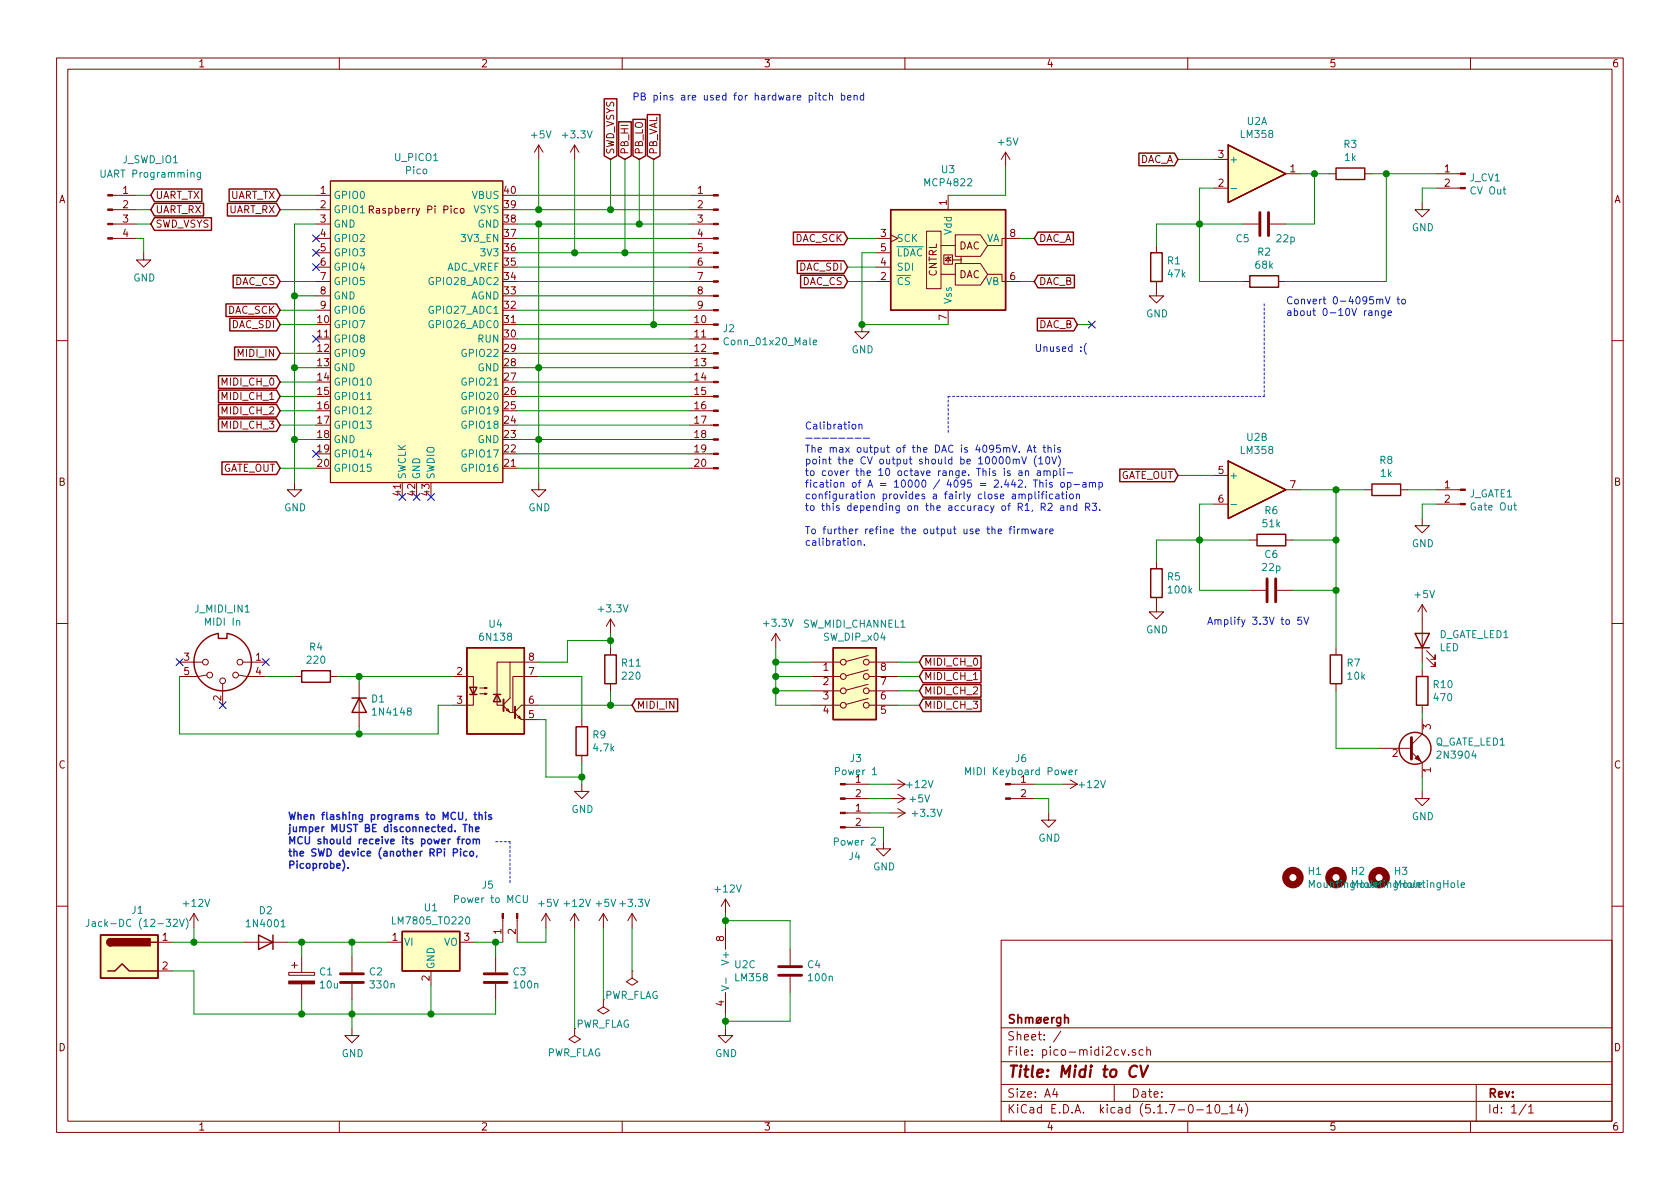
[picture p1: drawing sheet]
<svg xmlns="http://www.w3.org/2000/svg" width="297mm" height="210mm" viewBox="0 0 297 210" stroke-linecap="round" stroke-linejoin="round" font-family="sans-serif">
<g fill="none" stroke="#840000" stroke-width=".18">
<path d="M10 10.3h277v189.9h-277zM12 12.2h273v186.1h-273zM60 10.3v1.9M110 10.3v1.9M160 10.3v1.9M210 10.3v1.9M260 10.3v1.9M19.9 34.5h4.2M19.9 37.1h4.2M19.9 39.6h4.2M55.9 34.5h2.5M55.9 37.1h2.5"/>
<path d="M55.9 39.6h2.5M58.4 32h30.5v53.3h-30.5zM65.3 37.1l.6-.1 .1-.2v-.3l-.2-.1h-.5v1.3M65.6 37.1l.4 .6M80.9 36.9l-.4-.1-.2 .3 .1 .5h.5M81.5 36.9l.3-.1 .2 .2-.1 .6-.3 .1-.2-.2zM95.2 25.6l-.7 1.3M95.2 25.6v2.6M95.2 25.6l.8 1.3M101.6 25.6v2.6M101.6 25.6l-.8 1.3M101.6 25.6l.8 1.3"/>
<path d="M121.9 34.5h4.2M121.9 37.1h4.2M121.9 39.6h4.2M167.6 34.5v2.6M177.8 26.9l-.8 1.3M177.8 26.9v2.6M177.8 26.9l.8 1.3M214.6 33.3h2.6M214.6 28.2h2.6M219.7 39.6h2.8M224.5 39.6h2.8M227.3 30.7h2.6"/>
<path d="M234.9 30.7h1.3M241.3 30.7h1.3M251.5 35.8v1.3h1.2l-1.2 1.2-1.3-1.2h1.3M254 33.3h4.2M254 30.7h4.2M19.9 42.2h4.2M25.4 44.7v1.3h1.3l-1.3 1.2-1.3-1.2h1.3M55.9 42.2h2.5M55.9 44.7h2.5M55.9 47.2h2.5M55.9 49.8h2.5M55.9 52.3h2.5"/>
<path d="M55.9 54.9h2.5M121.9 42.2h4.2M121.9 44.7h4.2M121.9 47.2h4.2M121.9 49.8h4.2M121.9 52.3h4.2M121.9 54.9h4.2M121.9 59.9h4.2M121.9 57.4h4.2M152.4 57.4v1.3h1.3l-1.3 1.2-1.3-1.2h1.3M154.9 42.2h2.6M154.9 44.7h2.6"/>
<path d="M154.9 47.2h2.6M154.9 49.8h2.6M157.5 41.5l1.2 .7-1.2 .6M163.8 40.9h2.6v10.1h-2.6zM166.4 48.5h2.5M166.4 43.4h2.5M166.9 45.1h1.5v1.6h-1.5zM167.6 45.6l.5 .5h-1zM167.6 45.3v1.2M167.6 54.9v2.5M168.1 45.5l-.1 .1h-.7l-.2 .1M168.9 46.6h4.5l1.2 1.9-1.2 1.9h-4.5z"/>
<path d="M168.9 41.5h4.5l1.2 1.9-1.2 1.9h-4.5zM169.9 45.5v.5h-1.5M169.9 45.8v.8M174.6 48.5h2.6v1.3h3.1M180.3 42.2h-3.1v1.2h-2.6M204.5 49.8v2.5h1.2l-1.2 1.3-1.3-1.3h1.3M204.5 43.4v1.3M219.7 49.8h1.3M226.1 49.8h1.2M10 60.2h2M121.9 77.7h4.2M121.9 75.2h4.2"/>
<path d="M121.9 72.6h4.2M121.9 70.1h4.2M121.9 67.6h4.2M121.9 65h4.2M121.9 62.5h4.2M285 60.2h2M52.1 85.3v1.3h1.2l-1.2 1.3-1.3-1.3h1.3M95.2 85.3v1.3h1.3l-1.3 1.3-1.2-1.3h1.2M121.9 82.8h4.2M121.9 80.3h4.2M204.5 99.3v1.3M214.6 89.1h2.6"/>
<path d="M214.6 84.1h2.6M221 95.5h1.2M227.3 86.6h2.6M227.3 95.5h1.3M241.3 86.6h1.3M247.6 86.6h1.3M251.5 91.7v1.3h1.2l-1.2 1.2-1.3-1.2h1.3M254 89.1h4.2M254 86.6h4.2M10 110.3h2M31.7 117.1h4.1M36.6 119.4l-1.5 .2h-3.4"/>
<path d="M42.2 119.4l1.5 .2h3.3M42.9 117.1h4.1M52.1 119.6h1.2M58.4 119.6h1.3M80 119.6h3.7v5.1h-3.7M90.2 117.1h-2.3v7.6h1M95.2 117.1h-5v6.3l-1.2 1.2M95.2 119.6h-4.5v6.4M107.9 109.5v2.5M107.9 114.5v1.3M107.9 109.5l-.7 1.2M107.9 109.5l.8 1.2"/>
<path d="M137.2 112l-.8 1.3M137.2 112v2.5M137.2 112l.7 1.3M143.5 117.1h5.1M143.5 119.6h5.1M153.5 118.5l-3.9 1M153.5 115.9l-3.9 1.1M153.7 117.1h5M153.7 119.6h5M204.5 105.7v2.5h1.2l-1.2 1.3-1.3-1.3h1.3M221 104.4h2.8M225.8 104.4h2.8"/>
<path d="M236.2 114.5v1.3M251.5 106.9l-.8 1.3M251.5 106.9v10.2M251.5 118.4v1.2M251.5 106.9l.7 1.3M252.2 116.3l1.5 1.6v-.8v.8h-.7M252.2 115.1l1.5 1.5v-.8v.8h-.7M285 110.3h2M39.4 120.9v3.8M63.5 120.9v7.6M84.8 122.7h1.3l-.4 .1v-.3l.4 .2M84.8 121.7h1.3l-.4 .1v-.3l.4 .2"/>
<path d="M89 124.8l1.2 1.2h.6M89.5 125.6l.3-.3 .2 .6zM91.1 126.1l1.1 1.1h3M91.6 126.9l.2-.3 .3 .5zM95.2 124.7h-3l-1.1 1.2M102.9 138.7v1.2h1.2l-1.2 1.3-1.3-1.3h1.3M102.9 127.2v1.3M102.9 133.6v1.3M107.9 120.9v1.3M143.5 122.2h5.1M143.5 124.7h5.1M149.5 138.7h4.2"/>
<path d="M153.5 123.5l-3.9 1.1M153.5 121l-3.9 1M153.7 122.2h5M153.7 124.7h5M157.5 138.7h2.5M158.7 137.9l1.3 .8M160 138.7l-1.3 .7M178.7 138.7h4.2M188 138.7h2.5M189.2 137.9l1.3 .8M190.5 138.7l-1.3 .7M236.2 120.9v1.3"/>
<path d="M243.8 132.3h5.8M249.6 133l1.9 1.9v2.5M251.5 139.9v1.3h1.2l-1.2 1.3-1.3-1.3h1.3M251.5 124.7v1.3M251.5 127.2v2.6l-1.9 1.9M128.3 159v2.5M128.3 159l-.8 1.3M128.3 159l.7 1.3M149.5 146.3h4.2M149.5 143.8h4.2M149.5 141.2h4.2M156.2 148.8v1.3h1.3l-1.3 1.3-1.3-1.3h1.3"/>
<path d="M157.5 143.8h2.5M157.5 141.2h2.5M158.7 140.5l1.3 .7M158.7 143l1.3 .8M160 141.2l-1.3 .8M160 143.8l-1.3 .7M178.7 141.2h4.2M185.4 143.8v1.2h1.3l-1.3 1.3-1.3-1.3h1.3M10 160.2h2M27.9 166.6h2.6M27.9 171.7h2.6M34.3 161.5l-.8 1.3"/>
<path d="M34.3 161.5v2.6M34.3 161.5l.8 1.3M43.2 166.6h7.6M51.1 172h4.5v.5h-4.5zM51.6 170.7h1M52.1 170.2v1M53.3 169.2v2.8M53.3 174v2.8M62.2 169.2v2.8M62.2 174v2.8M68.6 166.6h2.5M76.2 171.7v2.5"/>
<path d="M81.3 166.6h2.5M87.6 169.2v2.8M87.6 174v2.8M88.9 162.4v4.2M91.4 162.4v4.2M96.5 161.5l-.7 1.3M96.5 161.5v2.6M96.5 161.5l.8 1.3M101.6 161.5l-.8 1.3M101.6 161.5v2.6M101.6 161.5l.8 1.3M106.7 176.8v1.2l1 .7-1 .6-1-.6 1-.7"/>
<path d="M106.7 161.5l-.8 1.3M106.7 161.5v2.6M106.7 161.5l.7 1.3M111.8 171.7v1.3l1 .6-1 .6-1.1-.6 1.1-.6M111.8 171.7h.1M111.8 161.5l-.8 1.3M111.8 161.5v2.6M111.8 161.5l.7 1.3M128.3 164.1v3.8M128.3 175.5v3.8M139.7 167.9v2.8M139.7 172.7v2.8"/>
<path d="M177 166.3h108v32h-108zM285 160.2h2M60 198.3v1.9M62.2 181.9v1.2h1.3l-1.3 1.3-1.2-1.3h1.2M101.6 181.9v1.2l1 .7-1 .6-1-.6 1-.7M110 198.3v1.9M128.3 181.9v1.2h1.2l-1.2 1.3-1.3-1.3h1.3M160 198.3v1.9M177 194.8h108M177 191.8h108M177 187.8h108M177 181.8h108"/>
<path d="M186.5 192.5l-.4 1h1M186.8 193v1M187.6 182.3l-1.3 2M197 191.8v3M198.3 185.6l.3 1 .4-1M199.5 186.5v.1M200.8 185.7a.37 .37 0 0 0-.6 .1l.1 .2 .5 .2v.1l-.2 .3-.4-.1M202.1 185.7l-.4-.1-.3 .3 .1 .6 .2 .1 .4-.1M202.8 185.7a.37 .37 0 0 1 .6 .1v.8M202.8 185.1v1.5M210 198.3v1.9M211.6 196.3h1.2"/>
<path d="M213.4 195.8l.4-.5v1.5M213.4 196.8h.8M215 195.4l.3-.1a.94 .94 0 0 1 0 1.5 .8 .8 0 0 1-.6-.6 .8 .8 0 0 1 .3-.8zM216 197h1.1M217.4 195.8l.4-.5v1.5M217.4 196.8h.8M219.2 195.2l-.4 1.1h.9M219.5 195.8v1M220.2 195.1a1.71 1.71 0 0 1 0 2.3M260 198.3v1.9M261 191.8v6.5M269.8 195.2l-1.2 2"/>
<path d="M270.3 195.8l.4-.5v1.5M270.3 196.8h.8"/>
<circle cx="36.3" cy="117.1" r=".51"/>
<circle cx="37.1" cy="119.4" r=".51"/>
<circle cx="41.7" cy="119.4" r=".51"/>
<circle cx="42.4" cy="117.1" r=".51"/>
<circle cx="149.1" cy="117.1" r=".51"/>
<circle cx="149.1" cy="119.6" r=".51"/>
<circle cx="153.2" cy="119.6" r=".51"/>
<circle cx="153.2" cy="117.1" r=".51"/>
<circle cx="39.4" cy="120.4" r=".51"/>
<circle cx="149.1" cy="124.7" r=".51"/>
<circle cx="149.1" cy="122.2" r=".51"/>
<circle cx="153.2" cy="124.7" r=".51"/>
<circle cx="153.2" cy="122.2" r=".51"/>
</g>
<path d="M201 188.6a.87 .87 0 0 0-1 0 .87 .87 0 0 0-.3 1 .69 .69 0 0 0 .3 .8 .69 .69 0 0 0 .8-.1M201.7 188.4l.4 2 .9-2" fill="none" stroke="#840000" stroke-width=".41"/>
<g fill="#ffffc2" stroke="#ffffc2" stroke-width=".18">
<path d="M58.4 32h30.5v53.3h-30.5z"/>
<path d="M147.3 114.5h7.6v12.7h-7.6z"/>
<path d="M71.1 164.7h10.2v7h-10.2z"/>
<path d="M157.5 37.1h20.3v17.8h-20.3z"/>
<path d="M17.8 165.3h10.1v7.7h-10.1z"/>
<path d="M217.2 81.5l10.1 5.1-10.1 5.1z"/>
<path d="M217.2 25.6l10.1 5.1-10.1 5.1z"/>
<path d="M82.5 114.5h10.2v15.3h-10.2z"/>
</g>
<g fill="none" stroke="#008484" stroke-width=".18">
<path d="M35.5 30.5l-.1 1.1-.2 .2-.3-.1M35.5 30.6l-.4-.1-.3 .2 .2 .6h.5M217.7 33.3h.9M64.9 70.7h.7M143.8 60.5l.6-.1-.1-.2-.3-.1-.2 .2 .1 .6h.4M217.7 89.2h.9M267.6 89.4h.5M267.8 88.9v1.1l.3 .2M154.3 137h.7M170.7 137v-1.3l.4 .9 .5-.9v1.3M189 136.6l.6-.1-.1-.3h-.3l-.2 .1 .1 .7h.4M190.1 136.2v.8"/>
<path d="M190.5 136.2l-.4 .2M92.5 158.3v1.1l.3 .2h.2l.2-.2v-1.1M154.1 148.3l.4-.1 .3 .3-.8 .9h.8M258.3 156.5l.7-.1-.1-.2-.4-.1-.2 .2 .1 .6h.5M15.7 162.6v.9a.39 .39 0 0 1-.5 .3M16.3 163h.5l.1 .8M16.9 163.3h-.5l-.1 .2v.3h.6M31.7 162.6l.5 1.2 .4-1.2M32.9 162.4a1.47 1.47 0 0 1 0 1.9M49.7 163.9h.7M127.6 174.3l1.2 .4-1.2 .5M128.3 172.9v1"/>
</g>
<g fill="#840000" stroke="#840000" stroke-width=".18">
<path d="M91.3 161.5h.3v.9h-.3z"/>
<path d="M88.8 161.5h.2v.9h-.2z"/>
<path d="M148.6 146.2h.9v.2h-.9z"/>
<path d="M148.6 143.6h.9v.3h-.9z"/>
<path d="M148.6 141.1h.9v.2h-.9z"/>
<path d="M148.6 138.6h.9v.2h-.9z"/>
<path d="M126.1 82.7h.9v.2h-.9z"/>
<path d="M126.1 80.1h.9v.3h-.9z"/>
<path d="M126.1 77.6h.9v.2h-.9z"/>
<path d="M126.1 75.1h.9v.2h-.9z"/>
<path d="M126.1 72.5h.9v.3h-.9z"/>
<path d="M126.1 70h.9v.2h-.9z"/>
<path d="M126.1 67.4h.9v.3h-.9z"/>
<path d="M126.1 64.9h.9v.2h-.9z"/>
<path d="M126.1 62.4h.9v.2h-.9z"/>
<path d="M126.1 59.8h.9v.3h-.9z"/>
<path d="M126.1 57.3h.9v.2h-.9z"/>
<path d="M126.1 54.7h.9v.3h-.9z"/>
<path d="M126.1 52.2h.9v.2h-.9z"/>
<path d="M126.1 49.7h.9v.2h-.9z"/>
<path d="M126.1 47.1h.9v.3h-.9z"/>
<path d="M126.1 44.6h.9v.2h-.9z"/>
<path d="M126.1 42h.9v.3h-.9z"/>
<path d="M126.1 39.5h.9v.2h-.9z"/>
<path d="M126.1 37h.9v.2h-.9z"/>
<path d="M126.1 34.4h.9v.3h-.9z"/>
<path d="M258.2 89h.9v.3h-.9z"/>
<path d="M258.2 86.5h.9v.2h-.9z"/>
<path d="M258.2 33.1h.9v.3h-.9z"/>
<path d="M258.2 30.6h.9v.3h-.9z"/>
<path d="M19 42h.9v.3h-.9z"/>
<path d="M19 39.5h.9v.2h-.9z"/>
<path d="M19 37h.9v.2h-.9z"/>
<path d="M19 34.4h.9v.3h-.9z"/>
<path d="M177.8 141.1h.9v.2h-.9z"/>
<path d="M177.8 138.6h.9v.2h-.9z"/>
<path d="M51.1 173.5h4.5v.5h-4.5z"/>
<path d="M250.2 134.1l.5-.5 .5 1z"/>
</g>
<g fill="none" stroke="#840000" stroke-width=".25">
<path d="M106.8 17.5h2.3v10.1l-1.2 .6-1.1-.6zM27.3 36h8.7v2.2h-8.7l-.6-1.1zM27.3 33.4h8.4v2.3h-8.4l-.6-1.2zM27.3 38.5h10.1v2.2h-10.1l-.6-1.1zM40.2 36h8.7l.6 1.1-.6 1.1h-8.7zM40.5 33.4h8.4l.6 1.1-.6 1.2h-8.4zM109.4 21.5h2.2v6.1l-1.1 .6-1.1-.6zM111.9 21.1h2.2v6.5l-1.1 .6-1.1-.6zM114.5 20.3h2.2v7.3l-1.1 .6-1.1-.6zM157.5 37.1h20.3v17.8h-20.3zM201.4 27.1h6.2l.7 1.1-.7 1.1h-6.2zM217.2 25.6l10.1 5.1-10.1 5.1z"/>
<path d="M236.2 29.7h5.1v2h-5.1zM40 53.7h8.9l.6 1.2-.6 1.1h-8.9zM40.6 56.3h8.3l.6 1.1-.6 1.1h-8.3zM41.2 48.7h7.7l.6 1.1-.6 1.1h-7.7zM140.3 41h8.9l.7 1.2-.7 1.1h-8.9zM141 46.1h8.2l.7 1.1-.7 1.2h-8.2zM141.6 48.7h7.6l.7 1.1-.7 1.1h-7.6zM183.4 56.3h6.5l.6 1.1-.6 1.1h-6.5zM183.5 41h6.3v2.3h-6.3l-.6-1.1zM183.5 48.7h6.5v2.2h-6.5l-.6-1.1zM203.5 44.7h2v5.1h-2zM221 48.8h5.1v2h-5.1z"/>
<path d="M38.6 66.4h10.3l.6 1.2-.6 1.1h-10.3zM38.6 69h10.3l.6 1.1-.6 1.1h-10.3zM38.6 71.5h10.3l.6 1.1-.6 1.2h-10.3zM38.6 74.1h10.3l.6 1.1-.6 1.1h-10.3zM41.5 61.4h7.4l.6 1.1-.6 1.1h-7.4zM39.2 81.7h9.7l.6 1.1-.6 1.1h-9.7zM198 83h9.6l.7 1.1-.7 1.1h-9.6zM217.2 81.5l10.1 5.1-10.1 5.1zM222.2 94.5h5.1v2h-5.1zM242.6 85.6h5v2h-5zM38.6 112a5.1 5.1 0 0 0-3.5 7.8 5.1 5.1 0 0 0 8.6 0 5.1 5.1 0 0 0-3.6-7.8M38.6 112.1v.8h1.5v-.8"/>
<path d="M53.3 118.6h5.1v2h-5.1zM82.5 114.5h10.2v15.3h-10.2zM106.9 115.8h2.1v5.1h-2.1zM147.3 114.5h7.6v12.7h-7.6zM163.2 116h10.3v2.2h-10.3l-.6-1.1zM163.2 118.5h10.3v2.2h-10.3l-.6-1.1zM203.5 100.6h2v5.1h-2zM235.2 115.8h2v5.1h-2zM250.2 112h2.5l-1.2 2.5zM250.2 114.5h2.5M250.4 119.6h2.1v5.1h-2.1zM62.2 123.4h2.6"/>
<path d="M63.5 123.4l1.3 2.6h-2.6zM83.1 121.5h1.2l-.6 1.3zM83.1 122.8h1.2M87.2 122.8h1.3M87.9 122.8l.6 1.3h-1.3zM101.9 128.5h2v5.1h-2zM112.4 123.6h7.4v2.2h-7.4l-.6-1.1zM163.2 121.1h10.3v2.2h-10.3l-.6-1.1zM163.2 123.6h10.3v2.2h-10.3l-.6-1.1zM17.8 165.3h10.1v7.7h-10.1zM19 171.7h1.3l1.3-1.3 1.3 1.3h5M19.6 166a.63 .63 0 0 0-.7 .6 .63 .63 0 0 0 .7 .7"/>
<path d="M26.7 166.6h1.2M45.7 165.3l2.6 1.3-2.6 1.3zM48.3 165.3v2.6M71.1 164.7h10.2v7h-10.2z"/>
<circle cx="250.2" cy="132.3" r="2.82"/>
</g>
<g fill="none" stroke="#840000" stroke-width="1.3">
<circle cx="228.6" cy="155.2" r="1.27"/>
<circle cx="236.2" cy="155.2" r="1.27"/>
<circle cx="243.8" cy="155.2" r="1.27"/>
</g>
<path d="M222.8 37.6v4.1M224.3 37.6v4.1M224 102.4v4M225.6 102.4v4M249.6 130.4v3.8M60.2 173.7h4.1M60.2 172.2h4.1M85.6 173.7h4.1M85.6 172.2h4.1M137.7 172.5h4M137.7 170.9h4" fill="none" stroke="#840000" stroke-width=".51"/>
<g fill="#840000" stroke="#840000" stroke-width=".25">
<path d="M19.1 166.2l.5-.2v1.3a.64 .64 0 0 1-.6-.4 .64 .64 0 0 1 .1-.7z"/>
<path d="M19.6 166h6.9v1.3h-6.9z"/>
</g>
<path d="M89 123.7v2M91.1 125v2" fill="none" stroke="#840000" stroke-width=".36"/>
<path d="M167.6 70.1h55.9M167.6 76.4v-6.3M223.5 70.1v-16.5M87.6 148.8h2.6M90.2 148.8v7.7" fill="none" stroke="#1321c2" stroke-width=".18" stroke-dasharray=".4 .4"/>
<g fill="none" stroke="#008400" stroke-width=".18">
<path d="M24.1 39.6h2.6M24.1 37.1h2.6M24.1 34.5h2.6M49.5 37.1h6.4M49.5 34.5h6.4M55.9 39.6h-3.8v45.7M91.4 39.6h30.5M91.4 37.1h30.5M91.4 34.5h30.5M95.2 28.2v8.9M95.2 39.6v45.7M101.6 28.2v16.5"/>
<path d="M107.9 28.2v8.9M110.5 28.2v16.5M113 28.2v11.4M115.6 28.2v29.2M177.8 29.5v5h-10.2M208.3 28.2h6.3M214.6 33.3h-2.5v16.5h7.6M219.7 39.6h-15.2v3.8M229.9 30.7h5M232.4 30.7v8.9h-5.1M242.6 30.7h11.4M245.1 30.7v19.1h-17.8"/>
<path d="M254 33.3h-2.5v2.5M24.1 42.2h1.3v2.5M49.5 49.8h6.4M49.5 57.4h6.4M49.5 54.9h6.4M52.1 52.3h3.8M91.4 42.2h30.5M91.4 49.8h30.5M91.4 57.4h30.5M91.4 47.2h30.5M91.4 54.9h30.5M91.4 44.7h30.5"/>
<path d="M91.4 52.3h30.5M91.4 59.9h30.5M149.9 42.2h5M149.9 49.8h5M149.9 47.2h5M154.9 44.7h-2.5v12.7h15.2M180.3 42.2h2.6M180.3 49.8h2.6M190.5 57.4h2.5M49.5 62.5h6.4M49.5 67.6h6.4M49.5 70.1h6.4"/>
<path d="M49.5 72.6h6.4M49.5 75.2h6.4M52.1 65h3.8M52.1 77.7h3.8M91.4 65h30.5M91.4 62.5h30.5M91.4 77.7h30.5M91.4 67.6h30.5M91.4 70.1h30.5M91.4 72.6h30.5M91.4 75.2h30.5M49.5 82.8h6.4"/>
<path d="M91.4 82.8h30.5M91.4 80.3h30.5M208.3 84.1h6.3M214.6 89.1h-2.5v15.3h8.9M221 95.5h-16.5v3.8M228.6 95.5h7.6M229.9 86.6h11.4M236.2 86.6v27.9M248.9 86.6h5.1M254 89.1h-2.5v2.6M31.7 119.6v10.2h45.8v-5.1h2.5M47 119.6h5.1"/>
<path d="M59.7 119.6h20.3M63.5 119.6v1.3M95.2 119.6h7.7v7.6M107.9 112v2.5M107.9 113.3h-7.6v3.8h-5.1M137.2 119.6h6.3M137.2 117.1h6.3M137.2 114.5v10.2h6.3M158.7 119.6h3.9M158.7 117.1h3.9M228.6 104.4h7.6M251.5 117.1v1.3"/>
<path d="M63.5 128.5v1.3M95.2 124.7h16.6M95.2 127.2h1.3v10.2h6.4M102.9 134.9v3.8M107.9 122.2v2.5M137.2 122.2h6.3M153.7 138.7h3.8M158.7 124.7h3.9M158.7 122.2h3.9M182.9 138.7h5.1M236.2 122.2v10.1h7.6M251.5 126v1.2"/>
<path d="M251.5 137.4v2.5M153.7 141.2h3.8M153.7 143.8h3.8M153.7 146.3h2.5v2.5M182.9 141.2h2.5v2.6M30.5 166.6h12.7M30.5 171.7h3.8v7.6h53.3v-2.5M34.3 164.1v2.5M50.8 166.6h17.8M53.3 166.6v2.6M53.3 176.8v2.5M62.2 166.6v2.6"/>
<path d="M62.2 176.8v5.1M76.2 174.2v5.1M83.8 166.6h5.1M87.6 166.6v2.6M96.5 164.1v2.5h-5.1M101.6 164.1v17.8M106.7 164.1v12.7M111.8 164.1v7.6M128.3 161.5v2.6M128.3 179.3v2.6M128.3 162.8h11.4v5.1M139.7 175.5v5.1h-11.4"/>
</g>
<g fill="none" stroke="#1321c2" stroke-width=".25">
<path d="M61.5 153.4v.1M80.2 150.8l.6-.1 .1-.2-.1-.3-.2-.1h-.4v1.3M80.8 148.4h.5M81.3 147.9l-.3 .2v1.1M81.4 150.1v.1M81.4 150.5v.9M81.7 148.4v.8M82.1 148.4l-.4 .2M82.2 145.8v1.3M82.6 148.4h.3l.2 .2-.1 .6h-.3l-.3-.2zM82.6 150.6l-.4-.1-.2 .3 .1 .5h.5M83 146.3l.2-.1 .3 .1v.8"/>
<path d="M83 145.8v1.3M83.2 150.6l.3-.1 .2 .2-.1 .6-.3 .1-.2-.3zM83.7 148.5l.1-.1h.4v.8M83.7 148.4v.8M83.8 144.1h.5M84 143.6v1.1l.3 .2M84.1 146.6l.6-.1-.1-.2-.3-.1-.2 .2 .1 .6h.4M84.2 148.6l.2-.2h.3l.1 .8M84.3 151.3l-.1 .3M84.7 144.2l.2-.1h.3v.8M84.7 143.6v1.3M85.9 143.6v.2"/>
<path d="M85.9 144.1v.8M86.9 144.1h-.3l-.2 .1 .1 .2 .4 .1v.4h-.5"/>
</g>
<g fill="none" stroke="#1321c2" stroke-width=".18">
<path d="M144.7 16.9h.4M144.9 16.4v1.1l.2 .2M146.1 16.9h-.4l-.2 .2 .1 .5h.5M146.7 17l.1-.1h.3l.1 .8M146.7 16.4v1.3M148.8 16.9h.3l.3 .2-.1 .5h-.5M148.8 16.4v1.3M149.9 17.3l.6-.1-.1-.3h-.4l-.1 .1v.6h.5M151 17l.2-.1h.3l.1 .8M151 16.9v.8M152.7 16.9h-.4l-.2 .2 .1 .5h.5M152.7 16.4v1.3"/>
<path d="M242 55h.5l.1 .8M242.6 55.3h-.5l-.1 .2 .1 .3 .5-.1M243.2 55.1l.2-.1h.3v.8M243.2 55v.8M244.9 55v1l-.3 .2h-.3M244.9 55h-.4l-.2 .2 .1 .5h.5M244.9 52.5l.5 1.2 .4-1.2M245.4 55.4l.6-.1-.1-.3h-.3l-.2 .1 .1 .6h.4M247 52.9h.5M247.2 52.5v1.1l.3 .1M248 53l.3-.1 .1 .1v.7h-.3l-.3-.2zM142.5 77.5h1.1"/>
<path d="M143.9 77.5h1.1M145.4 77.5h1.1M146.8 77.5h1.1M148.3 77.5h1.1M149.7 77.5h1.1M150.7 75.2l.2-.2 .3 .1 .1 .2-.1 .5-.3 .1-.2-.2zM151.2 77.5h1.1M151.9 75.2l.1-.2 .3 .1 .1 .8M151.9 75v.9M152.7 77.5h1M178.9 78.7l.5 1.3 .4-1.3M180.2 79.9v.1"/>
<path d="M181.6 80l.4-1.3 .4 1.3M181.7 79.6h.6M182.7 79.1h.5M182.9 78.7v1.1l.3 .2M184.4 79.1h.5M184.6 78.7v1.1l.3 .2M185.3 79.3l.2-.2 .3 .1 .1 .8M185.3 78.7v1.3M186.5 78.7v.1M186.5 79.1v.9M187.5 79.2l-.3-.1-.2 .2v.2l.5 .1v.3h-.5M191.1 62v.1"/>
<path d="M191.1 61.4v.1M192.1 60.7a1.47 1.47 0 0 0 0 1.9M151.7 95.7l.2-.1 .3 .1v.7M151.7 95.6v.8M152.8 96.3v.1M178.4 93.5h.5M178.9 93.1l-.3 .2v1.1M179.1 81.3l.2-.1h.3l.1 .8M179.1 81.2v.8M179.3 93.1v.1M179.3 93.5v.9M179.7 81.4l.2-.2h.3v.8"/>
<path d="M179.9 93.5v.9M180.2 83.3h.4l.1 .8M180.2 87.5l.1-.1h.3l.1 .8M180.3 93.5l-.4 .3M180.6 80.8l.5 1.2 .4-1.2M180.7 83.6h-.4l-.2 .2 .1 .2h.5M180.7 87.5l.2-.1h.3l.1 .8M180.7 93.7l.2-.2 .3 .1 .1 .8M180.7 93.5v.9M181.3 93.7l.1-.2 .3 .1 .1 .8M181.3 83.4l.2-.1h.3l.1 .8M181.3 83.3v.8"/>
<path d="M181.9 87.4h.3l.2 .2-.1 .6h-.4M181.9 87.4v1.2M182.3 93.5l.2 .9 .3-.6 .2 .6 .2-.9M182.7 84.9h.7M183 86.9v1.1l.2 .2M183.1 84.9v1.3M183.2 80.6a1.47 1.47 0 0 0 0 1.9M183.4 83.3h.5l.1 .8M183.7 81.1l.3-.3v1.2M183.7 86.9v.2M183.7 82h.7M183.7 87.4v.8"/>
<path d="M183.7 93.6h.5l.1 .8M183.8 85.4l.2-.1 .3 .1 .1 .8M183.8 84.9v1.3M184 83.6h-.5l-.1 .2 .1 .3 .5-.1M184.1 89.7l.6-.1 .1-.5-.2-.1h-.5v1.3M184.1 87.4h.5M184.3 93.8l-.5 .1-.1 .2v.2h.6M184.4 89.7l.4 .6M184.6 83.4l.2-.1h.3v.8M184.6 86.9l-.3 .2v1.1M184.6 83.3v.8M184.9 93.5v.9"/>
<path d="M185 80.9l.2-.1a.69 .69 0 0 1 .4 .6 .69 .69 0 0 1-.4 .6l-.2-.1-.1-.3zM185 84.9v.1M185 86.9v.2M185 85.3v.9M185 87.4v.8M185.1 83.4l.2-.1h.3l.1 .8M185.2 93.5l-.2 .1-.1 .2M185.3 89.1l.5-.1 .2 .1v.3v.2l-.8 .7h.8M185.6 93.9l.6-.1v-.2l-.4-.1-.2 .2 .1 .6h.5M186 80.8l.4 1.2 .4-1.2M186 85.4l-.3-.1-.2 .2 .1 .2 .4 .1v.3h-.5M186.2 87.4h-.4l-.3 .2 .2 .6h.5"/>
<path d="M186.3 83.3h.3l.3 .2-.2 .5h-.4M186.3 83.3v1.2M186.7 87.4h.5v.8M187.1 80.6a1.47 1.47 0 0 1 0 1.9M187.2 87.7h-.4l-.2 .2 .1 .3h.5M187.4 82.8v1.1l.2 .2M187.5 89.5h.5l.1 .8M187.7 85.4l.3-.1 .2 .2-.1 .6-.3 .1-.3-.3zM187.7 87.4h.4M187.8 86.9v1.1l.3 .2M188.1 82.8v.2M188.1 89.7l-.4 .1-.2 .2v.2h.6"/>
<path d="M188.1 83.3v.8M188.6 86.9v.2M188.6 87.4v.8M188.7 89.6l.2-.2 .3 .1v.8M188.7 83.6h1M188.7 89.4v.9M188.7 85.4l.4-.1 .3 .2-.2 .6h-.5M188.7 85.3v1.3M189.2 87.4h.3l.3 .2-.1 .6h-.3l-.3-.2zM189.9 85.7h1M190.3 87.5l.2-.1h.3l.1 .8M190.3 87.4v.8"/>
<path d="M190.4 89.5l-.4-.1-.2 .3 .1 .5h.5M190.4 89v1.3M191.5 85.4h.4l.1 .8M191.9 89.7l.7-.1 .1-.2-.1-.3-.2-.1h-.5v1.3M192 85.6l-.4 .1-.2 .1 .1 .3h.5M192.3 89.7l.4 .6M192.6 85.4l.2-.1 .3 .1 .1 .8M192.6 85.3v.9M193.1 89h.8l-.4 .5 .3 .1v.5l-.2 .2-.5-.2M193.2 85.5l.1-.2 .3 .1 .1 .8M194.3 85.4l.4-.1 .2 .2-.1 .6h-.5M194.3 85.3v1.3"/>
<path d="M194.4 90.1v.2M230.1 109.1h-.6l-.1 .6 .2-.1 .5 .1v.6l-.2 .1-.5-.1M230.5 109.1l.5 1.3 .4-1.3"/>
</g>
<g fill="#008400" stroke="#008400" stroke-width=".25">
<circle cx="108" cy="113.3" r=".51"/>
<circle cx="95.3" cy="39.6" r=".51"/>
<circle cx="137.2" cy="117.1" r=".51"/>
<circle cx="108" cy="124.7" r=".51"/>
<circle cx="110.5" cy="44.7" r=".51"/>
<circle cx="52.1" cy="77.7" r=".51"/>
<circle cx="52.1" cy="65" r=".51"/>
<circle cx="53.3" cy="179.3" r=".51"/>
<circle cx="128.3" cy="162.8" r=".51"/>
<circle cx="128.3" cy="180.6" r=".51"/>
<circle cx="101.6" cy="44.7" r=".51"/>
<circle cx="152.4" cy="57.4" r=".51"/>
<circle cx="62.2" cy="166.6" r=".51"/>
<circle cx="62.2" cy="179.3" r=".51"/>
<circle cx="95.3" cy="37.1" r=".51"/>
<circle cx="102.9" cy="137.4" r=".51"/>
<circle cx="53.3" cy="166.6" r=".51"/>
<circle cx="76.2" cy="179.3" r=".51"/>
<circle cx="113" cy="39.6" r=".51"/>
<circle cx="34.3" cy="166.6" r=".51"/>
<circle cx="137.2" cy="119.6" r=".51"/>
<circle cx="137.2" cy="122.2" r=".51"/>
<circle cx="115.6" cy="57.4" r=".51"/>
<circle cx="232.4" cy="30.7" r=".51"/>
<circle cx="245.1" cy="30.7" r=".51"/>
<circle cx="108" cy="37.1" r=".51"/>
<circle cx="52.1" cy="52.3" r=".51"/>
<circle cx="236.2" cy="104.4" r=".51"/>
<circle cx="95.3" cy="77.7" r=".51"/>
<circle cx="63.5" cy="119.6" r=".51"/>
<circle cx="212.1" cy="95.5" r=".51"/>
<circle cx="63.5" cy="129.8" r=".51"/>
<circle cx="236.2" cy="86.6" r=".51"/>
<circle cx="212.1" cy="39.6" r=".51"/>
<circle cx="95.3" cy="65" r=".51"/>
<circle cx="87.6" cy="166.6" r=".51"/>
<circle cx="236.2" cy="95.5" r=".51"/>
</g>
<g fill="none" stroke="#000084" stroke-width=".18">
<path d="M55.3 44.1l1.2 1.2M55.3 59.3l1.2 1.2M55.3 46.6l1.2 1.2M55.3 41.5l1.2 1.3M56.5 44.1l-1.2 1.2M56.5 59.3l-1.2 1.2M56.5 46.6l-1.2 1.2M56.5 41.5l-1.2 1.3M192.4 56.8l1.2 1.2M193.6 56.8l-1.2 1.2M55.3 79.6l1.2 1.3M56.5 79.6l-1.2 1.3"/>
<path d="M70.5 87.3l1.2 1.2M71.7 87.3l-1.2 1.2M73.1 87.3l1.2 1.2M74.3 87.3l-1.2 1.2M75.6 87.3l1.2 1.2M76.8 87.3l-1.2 1.2M31.1 116.5l1.3 1.2M32.4 116.5l-1.3 1.2M46.4 116.5l1.2 1.2M47.6 116.5l-1.2 1.2M38.8 124.1l1.2 1.2M40 124.1l-1.2 1.2"/>
</g>
<text font-size="2.8" fill="#840000" x="178" y="190.5">Title: Midi to CV</text>
<g font-size="2.1" fill="#840000">
<text x="178" y="184">Sheet: /</text>
<text x="178" y="181">Shmøergh</text>
<text x="178" y="186.7">File: pico-midi2cv.sch</text>
<text x="178" y="196.9">KiCad E.D.A. kicad (5.1.7-0-10_14)</text>
<text x="178" y="194.1">Size: A4</text>
<text x="200" y="194.1">Date:</text>
<text x="263" y="194.1">Rev:</text>
<text x="263" y="196.9">Id: 1/1</text>
</g>
<g font-size="1.8" fill="#840000">
<text x="35" y="11.9">1</text>
<text x="85" y="11.9">2</text>
<text x="135" y="11.9">3</text>
<text x="185" y="11.9">4</text>
<text x="235" y="11.9">5</text>
<text x="285" y="11.9">6</text>
<text x="108.6" y="27.4" transform="rotate(-90 108.6 27.4)">SWD_VSYS</text>
<text x="111.1" y="27.4" transform="rotate(-90 111.1 27.4)">PB_HI</text>
<text x="113.7" y="27.4" transform="rotate(-90 113.7 27.4)">PB_LO</text>
<text x="116.2" y="27.4" transform="rotate(-90 116.2 27.4)">PB_VAL</text>
<text x="201.4" y="28.8">DAC_A</text>
<text x="215.4" y="27.9">3</text>
<text x="10.4" y="35.9">A</text>
<text x="21.7" y="34.3">1</text>
<text x="27.5" y="35.2">UART_TX</text>
<text x="40.6" y="35.2">UART_TX</text>
<text x="56.7" y="34.3">1</text>
<text x="89.2" y="34.3">40</text>
<text x="123.3" y="34.3">1</text>
<text x="215.4" y="33">2</text>
<text x="228.1" y="30.5">1</text>
<text x="255.4" y="30.5">1</text>
<text x="255.4" y="33">2</text>
<text x="285.4" y="35.9">A</text>
<text x="21.7" y="36.8">2</text>
<text x="21.7" y="39.4">3</text>
<text x="21.7" y="41.9">4</text>
<text x="27.5" y="37.7">UART_RX</text>
<text x="27.5" y="40.3">SWD_VSYS</text>
<text x="40.4" y="37.7">UART_RX</text>
<text x="56.7" y="36.8">2</text>
<text x="56.7" y="39.4">3</text>
<text x="56.7" y="41.9">4</text>
<text x="66.1" y="37.8">Raspberry Pi Pico</text>
<text x="89.2" y="41.9">37</text>
<text x="89.2" y="39.4">38</text>
<text x="89.2" y="36.8">39</text>
<text x="123.3" y="36.8">2</text>
<text x="123.3" y="39.4">3</text>
<text x="123.3" y="41.9">4</text>
<text x="155.7" y="41.9">3</text>
<text x="167.4" y="36.3" transform="rotate(-90 167.4 36.3)">1</text>
<text x="178.6" y="41.9">8</text>
<text x="56.7" y="44.4">5</text>
<text x="56.7" y="47">6</text>
<text x="89.2" y="47">35</text>
<text x="89.2" y="44.4">36</text>
<text x="123.3" y="44.4">5</text>
<text x="123.3" y="47">6</text>
<text x="140.5" y="42.8">DAC_SCK</text>
<text x="141.3" y="47.9">DAC_SDI</text>
<text x="155.7" y="47">4</text>
<text x="155.7" y="44.4">5</text>
<text x="169.5" y="44.1">DAC</text>
<text x="183.7" y="42.8">DAC_A</text>
<text x="41.5" y="50.4">DAC_CS</text>
<text x="56.7" y="49.5">7</text>
<text x="56.7" y="52.1">8</text>
<text x="89.2" y="52.1">33</text>
<text x="89.2" y="49.5">34</text>
<text x="123.3" y="49.5">7</text>
<text x="123.3" y="52.1">8</text>
<text x="141.8" y="50.4">DAC_CS</text>
<text x="155.7" y="49.5">2</text>
<text x="165.6" y="49" transform="rotate(-90 165.6 49)">CNTRL</text>
<text x="169.5" y="49.2">DAC</text>
<text x="178.6" y="49.5">6</text>
<text x="183.7" y="50.4">DAC_B</text>
<text x="40.2" y="55.5">DAC_SCK</text>
<text x="41" y="58">DAC_SDI</text>
<text x="56.2" y="57.1">10</text>
<text x="56.2" y="59.7">11</text>
<text x="56.7" y="54.6">9</text>
<text x="89.2" y="59.7">30</text>
<text x="89.2" y="57.1">31</text>
<text x="89.2" y="54.6">32</text>
<text x="122.9" y="57.1">10</text>
<text x="122.9" y="59.7">11</text>
<text x="123.3" y="54.6">9</text>
<text x="167.4" y="56.6" transform="rotate(-90 167.4 56.6)">7</text>
<text x="183.6" y="58">DAC_B</text>
<text x="42.3" y="63.1">MIDI_IN</text>
<text x="56.2" y="62.2">12</text>
<text x="56.2" y="64.8">13</text>
<text x="89.2" y="64.8">28</text>
<text x="89.2" y="62.2">29</text>
<text x="122.9" y="62.2">12</text>
<text x="122.9" y="64.8">13</text>
<text x="39.5" y="68.2">MIDI_CH_0</text>
<text x="39.5" y="70.7">MIDI_CH_1</text>
<text x="56.2" y="67.3">14</text>
<text x="56.2" y="69.8">15</text>
<text x="89.2" y="69.8">26</text>
<text x="89.2" y="67.3">27</text>
<text x="122.9" y="67.3">14</text>
<text x="122.9" y="69.8">15</text>
<text x="39.5" y="73.3">MIDI_CH_2</text>
<text x="39.5" y="75.8">MIDI_CH_3</text>
<text x="56.2" y="72.4">16</text>
<text x="56.2" y="74.9">17</text>
<text x="56.2" y="77.5">18</text>
<text x="89.2" y="77.5">23</text>
<text x="89.2" y="74.9">24</text>
<text x="89.2" y="72.4">25</text>
<text x="122.9" y="72.4">16</text>
<text x="122.9" y="74.9">17</text>
<text x="122.9" y="77.5">18</text>
<text x="39.1" y="83.4">GATE_OUT</text>
<text x="56.2" y="80">19</text>
<text x="56.2" y="82.5">20</text>
<text x="89.2" y="82.5">21</text>
<text x="89.2" y="80">22</text>
<text x="122.9" y="80">19</text>
<text x="122.9" y="82.5">20</text>
<text x="215.4" y="83.8">5</text>
<text x="10.4" y="85.9">B</text>
<text x="70.9" y="87.6" transform="rotate(-90 70.9 87.6)">41</text>
<text x="73.4" y="87.6" transform="rotate(-90 73.4 87.6)">42</text>
<text x="75.9" y="87.6" transform="rotate(-90 75.9 87.6)">43</text>
<text x="197.9" y="84.7">GATE_OUT</text>
<text x="215.4" y="88.9">6</text>
<text x="228.1" y="86.4">7</text>
<text x="255.4" y="86.4">1</text>
<text x="255.4" y="88.9">2</text>
<text x="285.4" y="85.9">B</text>
<text x="32.5" y="116.8">3</text>
<text x="32.5" y="119.4">5</text>
<text x="45.2" y="116.8">1</text>
<text x="45.2" y="119.4">4</text>
<text x="80.8" y="119.4">2</text>
<text x="93.5" y="119.4">7</text>
<text x="93.5" y="116.8">8</text>
<text x="145.6" y="118.6">1</text>
<text x="155.7" y="118.6">8</text>
<text x="163.3" y="117.7">MIDI_CH_0</text>
<text x="39.1" y="123.9" transform="rotate(-90 39.1 123.9)">2</text>
<text x="80.8" y="124.5">3</text>
<text x="93.5" y="124.5">6</text>
<text x="112.5" y="125.3">MIDI_IN</text>
<text x="145.6" y="121.2">2</text>
<text x="145.6" y="123.7">3</text>
<text x="155.7" y="123.7">6</text>
<text x="155.7" y="121.2">7</text>
<text x="163.3" y="120.3">MIDI_CH_1</text>
<text x="163.3" y="122.8">MIDI_CH_2</text>
<text x="163.3" y="125.3">MIDI_CH_3</text>
<text x="93.5" y="127">5</text>
<text x="145.6" y="126.2">4</text>
<text x="155.7" y="126.2">5</text>
<text x="253" y="129" transform="rotate(-90 253 129)">3</text>
<text x="10.4" y="135.9">C</text>
<text x="246.2" y="133.9">2</text>
<text x="253" y="136.6" transform="rotate(-90 253 136.6)">1</text>
<text x="285.4" y="135.9">C</text>
<text x="151.3" y="143.5">1</text>
<text x="151.3" y="138.4">1</text>
<text x="151.3" y="141">2</text>
<text x="180.5" y="138.4">1</text>
<text x="180.5" y="141">2</text>
<text x="151.3" y="146">2</text>
<text x="28.7" y="166.4">1</text>
<text x="69.4" y="166.4">1</text>
<text x="82.1" y="166.4">3</text>
<text x="88.6" y="165.2" transform="rotate(-90 88.6 165.2)">1</text>
<text x="91.2" y="165.2" transform="rotate(-90 91.2 165.2)">2</text>
<text x="128" y="166.5" transform="rotate(-90 128 166.5)">8</text>
<text x="28.7" y="171.4">2</text>
<text x="75.9" y="173.5" transform="rotate(-90 75.9 173.5)">2</text>
<text x="128" y="177.9" transform="rotate(-90 128 177.9)">4</text>
<text x="10.4" y="185.9">D</text>
<text x="285.4" y="185.9">D</text>
<text x="35" y="199.9">1</text>
<text x="85" y="199.9">2</text>
<text x="135" y="199.9">3</text>
<text x="185" y="199.9">4</text>
<text x="235" y="199.9">5</text>
<text x="285" y="199.9">6</text>
</g>
<g font-size="1.8" fill="#1321c2">
<text x="111.8" y="17.8">PB pins are used for hardware pitch bend</text>
<text x="227.3" y="53.8">Convert 0-4095mV to</text>
<text x="227.3" y="55.9">about 0-10V range</text>
<text x="182.9" y="62.2">Unused :(</text>
<text x="142.2" y="75.9">Calibration</text>
<text x="142.2" y="80.1">The max output of the DAC is 4095mV. At this</text>
<text x="142.2" y="82.1">point the CV output should be 10000mV (10V)</text>
<text x="142.2" y="84.2">to cover the 10 octave range. This is an ampli-</text>
<text x="142.2" y="86.2">fication of A = 10000 / 4095 = 2.442. This op-amp</text>
<text x="142.2" y="88.3">configuration provides a fairly close amplification</text>
<text x="142.2" y="90.3">to this depending on the accuracy of R1, R2 and R3.</text>
<text x="142.2" y="94.5">To further refine the output use the firmware</text>
<text x="142.2" y="96.5">calibration.</text>
<text x="213.4" y="110.5">Amplify 3.3V to 5V</text>
<text x="50.8" y="145">When flashing programs to MCU, this</text>
<text x="50.8" y="147.1">jumper MUST BE disconnected. The</text>
<text x="50.8" y="149.3">MCU should receive its power from</text>
<text x="50.8" y="151.5">the SWD device (another RPi Pico,</text>
<text x="50.8" y="153.6">Picoprobe).</text>
</g>
<g font-size="1.8" fill="#008484">
<text x="220.5" y="22.1">U2A</text>
<text x="21.7" y="28.9">J_SWD_IO1</text>
<text x="69.9" y="28.5">U_PICO1</text>
<text x="94" y="24.5">+5V</text>
<text x="99.6" y="24.5">+3.3V</text>
<text x="176.6" y="25.7">+5V</text>
<text x="217.3" y="28.8">+</text>
<text x="219.5" y="24.4">LM358</text>
<text x="237.6" y="26.2">R3</text>
<text x="237.8" y="28.5">1k</text>
<text x="18.2" y="31.4">UART Programming</text>
<text x="58.9" y="35.2">GPIO0</text>
<text x="71.8" y="30.8">Pico</text>
<text x="83.5" y="35.2">VBUS</text>
<text x="163.7" y="32.9">MCP4822</text>
<text x="166.5" y="30.6">U3</text>
<text x="259.9" y="32.1">J_CV1</text>
<text x="260.1" y="34.4">CV Out</text>
<text x="58.9" y="37.7">GPIO1</text>
<text x="58.9" y="40.3">GND</text>
<text x="83.7" y="37.7">VSYS</text>
<text x="84.5" y="40.3">GND</text>
<text x="168.3" y="41.4" transform="rotate(-90 168.3 41.4)">Vdd</text>
<text x="249.6" y="40.9">GND</text>
<text x="58.9" y="42.8">GPIO2</text>
<text x="58.9" y="45.3">GPIO3</text>
<text x="58.9" y="47.9">GPIO4</text>
<text x="78.9" y="47.9">ADC_VREF</text>
<text x="81.8" y="42.8">3V3_EN</text>
<text x="85.2" y="45.3">3V3</text>
<text x="158.5" y="42.8">SCK</text>
<text x="158.5" y="47.9">SDI</text>
<text x="158.5" y="45.3">LDAC</text>
<text x="174.3" y="42.8">VA</text>
<text x="206.5" y="46.8">R1</text>
<text x="218.6" y="42.8">C5</text>
<text x="222" y="47.5">68k</text>
<text x="222.4" y="45.2">R2</text>
<text x="225.8" y="42.8">22p</text>
<text x="23.6" y="49.8">GND</text>
<text x="58.9" y="50.4">GPIO5</text>
<text x="58.9" y="53">GND</text>
<text x="76.2" y="50.4">GPIO28_ADC2</text>
<text x="83.2" y="53">AGND</text>
<text x="158.5" y="50.4">CS</text>
<text x="168.3" y="53.8" transform="rotate(-90 168.3 53.8)">Vss</text>
<text x="174.3" y="50.4">VB</text>
<text x="206.6" y="49.1">47k</text>
<text x="58.9" y="58">GPIO7</text>
<text x="58.9" y="55.5">GPIO6</text>
<text x="76.2" y="58">GPIO26_ADC0</text>
<text x="76.2" y="55.5">GPIO27_ADC1</text>
<text x="127.9" y="58.7">J2</text>
<text x="202.6" y="56.1">GND</text>
<text x="58.9" y="60.6">GPIO8</text>
<text x="58.9" y="63.1">GPIO9</text>
<text x="58.9" y="65.7">GND</text>
<text x="82" y="63.1">GPIO22</text>
<text x="84.5" y="65.7">GND</text>
<text x="84.6" y="60.6">RUN</text>
<text x="128.5" y="61.1">Conn_01x20_Male</text>
<text x="150.6" y="62.5">GND</text>
<text x="58.9" y="68.2">GPIO10</text>
<text x="58.9" y="70.7">GPIO11</text>
<text x="82" y="70.7">GPIO20</text>
<text x="82" y="68.2">GPIO21</text>
<text x="58.9" y="73.3">GPIO12</text>
<text x="58.9" y="75.8">GPIO13</text>
<text x="82" y="75.8">GPIO18</text>
<text x="82" y="73.3">GPIO19</text>
<text x="220.5" y="78">U2B</text>
<text x="58.9" y="78.4">GND</text>
<text x="58.9" y="80.9">GPIO14</text>
<text x="58.9" y="83.4">GPIO15</text>
<text x="82" y="83.4">GPIO16</text>
<text x="82" y="80.9">GPIO17</text>
<text x="84.5" y="78.4">GND</text>
<text x="219.5" y="80.3">LM358</text>
<text x="244" y="82">R8</text>
<text x="71.8" y="84.8" transform="rotate(-90 71.8 84.8)">SWCLK</text>
<text x="74.3" y="84.8" transform="rotate(-90 74.3 84.8)">GND</text>
<text x="76.8" y="84.8" transform="rotate(-90 76.8 84.8)">SWDIO</text>
<text x="217.3" y="84.7">+</text>
<text x="244.1" y="84.3">1k</text>
<text x="259.7" y="88">J_GATE1</text>
<text x="50.2" y="90.4">GND</text>
<text x="93.4" y="90.4">GND</text>
<text x="223.3" y="93.2">51k</text>
<text x="223.7" y="90.9">R6</text>
<text x="260.3" y="90.3">Gate Out</text>
<text x="223.3" y="101">22p</text>
<text x="223.7" y="98.7">C6</text>
<text x="249.6" y="96.8">GND</text>
<text x="206.5" y="102.6">R5</text>
<text x="206.7" y="104.9">100k</text>
<text x="250.2" y="105.8">+5V</text>
<text x="34.6" y="108.3">J_MIDI_IN1</text>
<text x="36.5" y="110.6">MIDI In</text>
<text x="85" y="113.3">6N138</text>
<text x="86.5" y="111">U4</text>
<text x="106" y="108.3">+3.3V</text>
<text x="135.2" y="110.8">+3.3V</text>
<text x="142" y="111">SW_MIDI_CHANNEL1</text>
<text x="145.8" y="113.3">SW_DIP_x04</text>
<text x="202.6" y="112">GND</text>
<text x="254.4" y="112.8">D_GATE_LED1</text>
<text x="54.4" y="117.4">220</text>
<text x="54.8" y="115.1">R4</text>
<text x="110" y="117.9">R11</text>
<text x="238.2" y="117.9">R7</text>
<text x="254.5" y="115.2">LED</text>
<text x="65.7" y="124.2">D1</text>
<text x="110.1" y="120.2">220</text>
<text x="238.3" y="120.2">10k</text>
<text x="253.5" y="121.7">R10</text>
<text x="253.6" y="124">470</text>
<text x="66.2" y="126.5">1N4148</text>
<text x="104.9" y="130.6">R9</text>
<text x="253.7" y="131.8">Q_GATE_LED1</text>
<text x="105" y="132.9">4.7k</text>
<text x="148" y="137.1">Power 1</text>
<text x="150.4" y="134.8">J3</text>
<text x="171.4" y="137.1">MIDI Keyboard Power</text>
<text x="179.6" y="134.8">J6</text>
<text x="254.4" y="134.2">2N3904</text>
<text x="101" y="143.8">GND</text>
<text x="160.5" y="139.4">+12V</text>
<text x="161" y="141.9">+5V</text>
<text x="191" y="139.4">+12V</text>
<text x="147.8" y="149.5">Power 2</text>
<text x="161.5" y="144.4">+3.3V</text>
<text x="183.6" y="148.8">GND</text>
<text x="249.6" y="145">GND</text>
<text x="150.2" y="152.1">J4</text>
<text x="154.4" y="153.9">GND</text>
<text x="231.4" y="154.7">H1</text>
<text x="239" y="154.7">H2</text>
<text x="246.6" y="154.7">H3</text>
<text x="23.3" y="161.6">J1</text>
<text x="32.6" y="160.4">+12V</text>
<text x="45.9" y="161.7">D2</text>
<text x="75.1" y="161.2">U1</text>
<text x="80.8" y="159.7">Power to MCU</text>
<text x="85.3" y="157.1">J5</text>
<text x="95.3" y="160.4">+5V</text>
<text x="99.9" y="160.4">+12V</text>
<text x="105.5" y="160.4">+5V +3.3V</text>
<text x="126.6" y="157.8">+12V</text>
<text x="231.7" y="157">MountingHole</text>
<text x="239.3" y="157">MountingHole</text>
<text x="246.9" y="157">MountingHole</text>
<text x="17.1" y="163.9">Jack-DC (12-32V)</text>
<text x="43.9" y="164">1N4001</text>
<text x="69.8" y="163.5">LM7805_TO220</text>
<text x="71.4" y="167.3">VI</text>
<text x="78.5" y="167.3">VO</text>
<text x="56.5" y="172.5">C1</text>
<text x="65.4" y="172.5">C2</text>
<text x="76.8" y="171.4" transform="rotate(-90 76.8 171.4)">GND</text>
<text x="90.8" y="172.5">C3</text>
<text x="128.9" y="170.2" transform="rotate(-90 128.9 170.2)">V+</text>
<text x="130" y="171.2">U2C</text>
<text x="130.1" y="173.5">LM358</text>
<text x="142.8" y="171.2">C4</text>
<text x="143.1" y="173.5">100n</text>
<text x="56.7" y="174.8">10u</text>
<text x="65.6" y="174.8">330n</text>
<text x="91" y="174.8">100n</text>
<text x="106.8" y="176.7">PWR_FLAG</text>
<text x="101.7" y="181.7">PWR_FLAG</text>
<text x="60.4" y="186.9">GND</text>
<text x="96.6" y="186.8">PWR_FLAG</text>
<text x="126.4" y="186.9">GND</text>
</g>
</svg>
